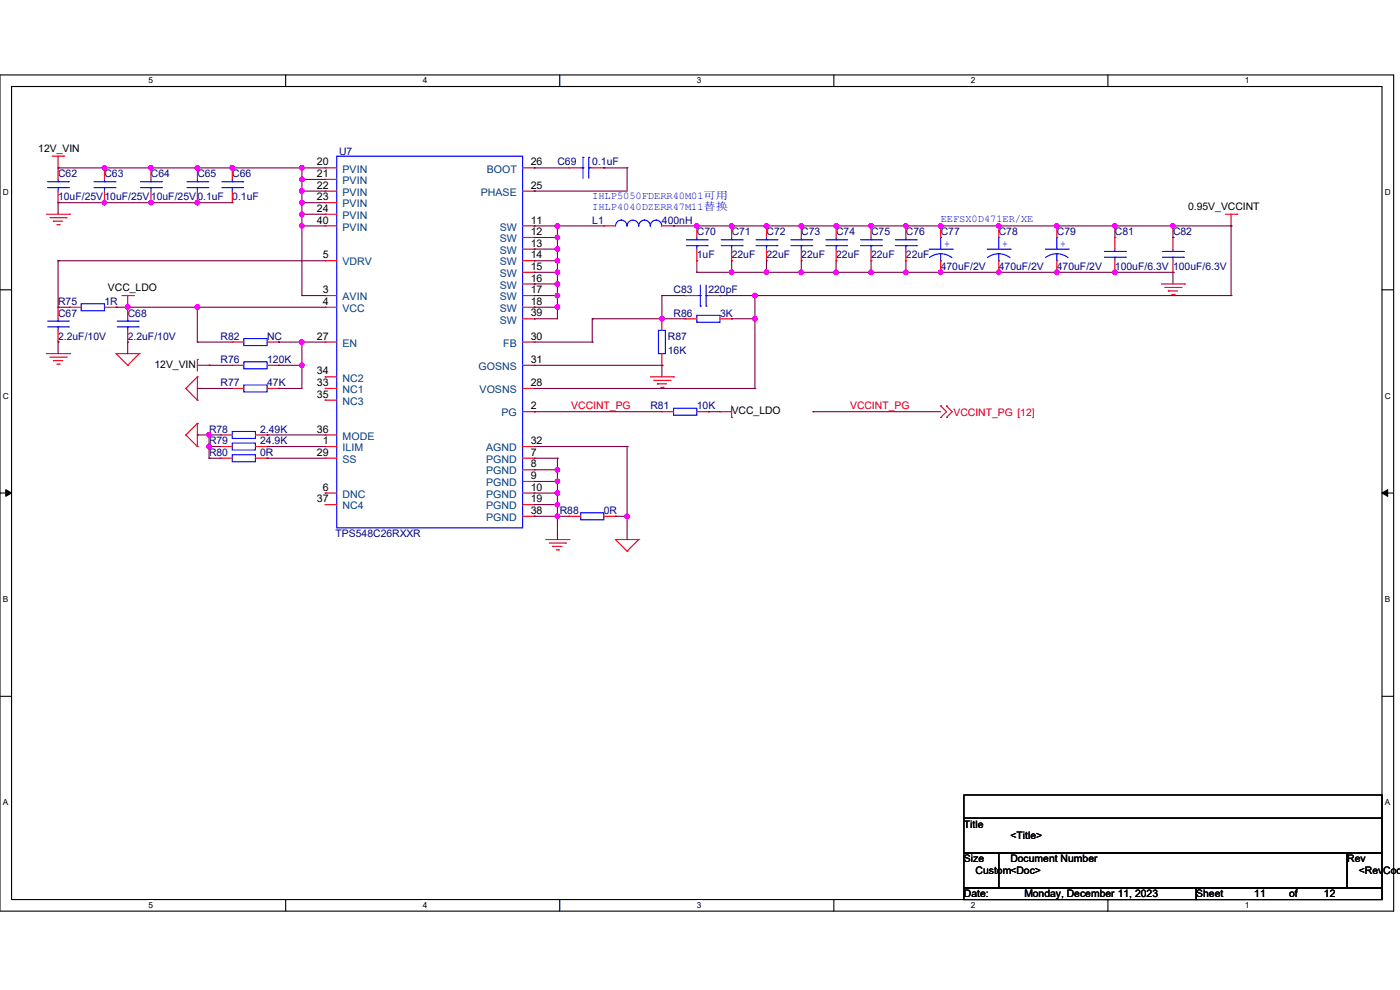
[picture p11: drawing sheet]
<svg xmlns="http://www.w3.org/2000/svg" width="297mm" height="210mm" viewBox="0 0 297 210" stroke-linecap="round" stroke-linejoin="round" font-family="sans-serif">
<path d="M0 15.9h295.7v177.4h-295.7zM2.5 18.4h290.7v172.4h-290.7z" fill="none" stroke="#000" stroke-width=".23"/>
<g fill="#fff">
<path d="M31.5 16.2h1v1.9h-1z"/>
<path d="M31.5 191.1h1v1.9h-1z"/>
</g>
<path d="M60.6 15.9v2.5M60.6 190.8v2.5" fill="none" stroke="#000" stroke-width=".23"/>
<g fill="#fff">
<path d="M89.7 16.2h.9v1.9h-.9z"/>
<path d="M89.7 191.1h.9v1.9h-.9z"/>
</g>
<path d="M118.7 15.9v2.5M118.7 190.8v2.5" fill="none" stroke="#000" stroke-width=".23"/>
<g fill="#fff">
<path d="M147.8 16.2h1v1.9h-1z"/>
<path d="M147.8 191.1h1v1.9h-1z"/>
</g>
<path d="M176.9 15.9v2.5M176.9 190.8v2.5" fill="none" stroke="#000" stroke-width=".23"/>
<g fill="#fff">
<path d="M206 16.2h.9v1.9h-.9z"/>
<path d="M206 191.1h.9v1.9h-.9z"/>
</g>
<path d="M235 15.9v2.5M235 190.8v2.5" fill="none" stroke="#000" stroke-width=".23"/>
<g fill="#fff">
<path d="M264.1 16.2h1v1.9h-1z"/>
<path d="M264.1 191.1h1v1.9h-1z"/>
<path d="M.6 39.9h1.3v1.9h-1.3z"/>
<path d="M293.8 39.9h1.3v1.9h-1.3z"/>
<path d="M.6 83h1.3v2h-1.3z"/>
<path d="M293.8 83h1.3v2h-1.3z"/>
</g>
<path d="M0 61.5h2.5M293.2 61.5h2.4" fill="none" stroke="#000" stroke-width=".23"/>
<g fill="#fff">
<path d="M.6 126.1h1.2v2h-1.2z"/>
<path d="M293.8 126.1h1.2v2h-1.2z"/>
</g>
<path d="M0 104.6h2.5M293.2 104.6h2.4" fill="none" stroke="#000" stroke-width=".23"/>
<path d="M1.2 103.9l1.3 .7-1.3 .7zM293.2 104.6l1.2-.7v1.4z" fill="#000" stroke="#000" stroke-width=".21"/>
<g fill="#fff">
<path d="M.6 169.2h1.2v2h-1.2z"/>
<path d="M293.8 169.2h1.2v2h-1.2z"/>
</g>
<path d="M0 147.7h2.5M293.2 147.7h2.4M204.5 168.6h88.7v5h-88.7zM204.5 173.6h88.7v7.4h-88.7zM204.5 181h7.4v7.4h-7.4zM204.5 188.4h49.3v2.4h-49.3zM211.9 181h73.9v7.4h-73.9zM253.8 188.4h39.4v2.4h-39.4zM285.8 181h7.4v7.4h-7.4z" fill="none" stroke="#000" stroke-width=".23"/>
<g fill="none" stroke="#f00" stroke-width=".23">
<path d="M11.1 33.1h2.4M12.3 35.6h.1M12.3 33.1v5M13.5 33.1h.1M22.2 35.6h.1M22.2 35.6v2.5M32 35.6h.1M32 35.6v2.5M41.9 35.6h.1M41.9 35.6v2.5M49.3 35.6h.1M49.3 35.6v2.5"/>
<path d="M69 35.6h.1M69 38.1h.1M69 35.6h2.4M69 38.1h2.4M110.9 35.6h2.4M113.3 35.6h.1M120.7 35.6h.1M120.7 35.6h2.5M125.6 35.6h2.5M128.1 35.6h.1M9.8 45.4h5M10.6 46.2h3.4"/>
<path d="M11.3 46.9h.1M11.3 46.9h2M12.1 47.7h.5M12.3 43h.1M12.3 40.5v2.5M12.6 47.7h.1M14 46.2h.1M14.8 45.4h.1M22.2 43h.1M22.2 40.5v2.5M32 43h.1M32 40.5v2.5"/>
<path d="M41.9 43h.1M41.9 40.5v2.5M49.3 43h.1M49.3 40.5v2.5M69 40.5h.1M69 43h.1M69 45.4h.1M69 55.3h.1M69 47.9h.1M69 45.4h2.4M69 47.9h2.4M69 40.5h2.4"/>
<path d="M69 43h2.4M69 55.3h2.4M110.9 47.9h2.4M110.9 40.5h2.4M110.9 55.3h2.4M110.9 50.4h2.4M110.9 52.9h2.4M110.9 57.8h2.4M113.3 40.5h.1M113.3 47.9h.1M113.3 50.4h.1M113.3 52.9h.1"/>
<path d="M113.3 55.3h.1M113.3 57.8h.1M128.1 47.9h.1M128.1 47.9h2.5M140.4 47.9h2.5M142.9 47.9h.1M147.8 47.9h.1M147.8 55.3h.1M147.8 47.9v2.5M147.8 52.9v2.4M155.2 47.9h.1M155.2 55.3h.1"/>
<path d="M155.2 47.9v2.5M155.2 52.9v2.4M162.6 47.9h.1M162.6 55.3h.1M162.6 47.9v2.5M162.6 52.9v2.4M170 47.9h.1M170 55.3h.1M170 47.9v2.5M170 52.9v2.4M177.4 47.9h.1M177.4 55.3h.1"/>
<path d="M177.4 47.9v2.5M177.4 52.9v2.4M184.8 47.9h.1M184.8 55.3h.1M184.8 47.9v2.5M184.8 52.9v2.4M192.2 47.9h.1M192.2 55.3h.1M192.2 47.9v2.5M192.2 52.9v2.4M199.6 47.9h.1M199.6 57.8h.1"/>
<path d="M199.6 47.9v2.5M199.6 55.3v2.5M211.9 47.9h.1M211.9 57.8h.1M211.9 47.9v2.5M211.9 55.3v2.5M224.2 47.9h.1M224.2 57.8h.1M224.2 47.9v2.5M224.2 55.3v2.5M236.5 50.4h.1M236.5 57.8h.1"/>
<path d="M236.5 50.4v2.5M236.5 55.3v2.5M248.8 50.4h.1M248.8 57.8h.1M248.8 50.4v2.5M248.8 55.3v2.5M259.9 45.4h2.5M261.2 47.9h.1M261.2 45.4v2.5M262.4 45.4h.1M9.8 75h5M10.6 75.8h3.4"/>
<path d="M11.3 76.5h.1M11.3 76.5h2M12.1 77.2h.5M12.3 65.2h.1M12.3 72.6h.1M12.3 65.2v2.4M12.3 70.1v2.5M12.6 77.2h.1M14 75.8h.1M14.8 75h.1M14.8 65.2h.1M14.8 65.2h2.4"/>
<path d="M22.2 65.2h2.4M24.6 75h.1M24.6 65.2h.1M24.6 75h4.9M24.6 75l2.5 2.5M25.9 62.7h2.4M27.1 77.5h.1M27.1 65.2h.1M27.1 72.6h.1M27.1 62.7v4.9M27.1 70.1v2.5M28.3 62.7h.1"/>
<path d="M29.5 75h.1M29.5 75l-2.4 2.5M41.9 79.9h.1M41.9 76.2h.1M41.9 76.2v2.5M41.9 79.9v5M41.9 79.9l-2.5 2.5M41.9 77.5h2.4M44.3 77.5h.1M49.3 77.5h.1M49.3 72.6h.1M49.3 77.5h2.4"/>
<path d="M49.3 72.6h2.4M56.7 77.5h2.4M56.7 72.6h2.4M59.1 77.5h.1M59.1 72.6h.1M69 79.9h.1M69 62.7h.1M69 65.2h.1M69 72.6h.1M69 62.7h2.4M69 79.9h2.4M69 72.6h2.4"/>
<path d="M69 65.2h2.4M110.9 62.7h2.4M110.9 77.5h2.4M110.9 60.2h2.4M110.9 72.6h2.4M110.9 65.2h2.4M110.9 67.6h2.4M113.3 60.2h.1M113.3 62.7h.1M113.3 65.2h.1M113.3 72.6h.1M113.3 77.5h.1"/>
<path d="M113.3 67.6h.1M138 79.9h4.9M140.4 67.6h.1M140.4 77.5h.1M140.4 67.6v2.5M140.4 75v2.5M142.9 79.9h.1M145.4 62.7h.1M145.4 67.6h.1M145.4 62.7h2.4M145.4 67.6h2.4M150.3 62.7h2.4"/>
<path d="M152.7 62.7h.1M152.7 67.6h2.5M155.2 67.6h.1M246.4 60.2h4.9M247.1 61h3.4M247.8 61.7h.1M247.8 61.7h2M248.6 62.5h.5M249.1 62.5h.1M250.5 61h.1M251.3 60.2h.1M39.4 82.4h.1"/>
<path d="M39.4 92.3h.1M39.4 82.4l2.5 2.5M39.4 92.3l2.5 2.4M41.9 84.9h.1M41.9 94.7h.1M41.9 89.8h.1M41.9 89.8v4.9M41.9 89.8l-2.5 2.5M46.8 97.2h.1M46.8 92.3h.1M46.8 94.7h.1M46.8 97.2h2.5"/>
<path d="M46.8 94.7h2.5M46.8 92.3h2.5M49.3 82.4h.1M49.3 82.4h2.4M54.2 97.2h2.5M54.2 94.7h2.5M54.2 92.3h2.5M56.7 97.2h.1M56.7 92.3h.1M56.7 94.7h.1M56.7 82.4h2.4M59.1 82.4h.1"/>
<path d="M69 97.2h.1M69 82.4h.1M69 84.9h.1M69 92.3h.1M69 94.7h.1M69 97.2h2.4M69 82.4h2.4M69 94.7h2.4M69 84.9h2.4M69 92.3h2.4M110.9 87.3h2.4M110.9 97.2h2.4"/>
<path d="M110.9 99.7h2.4M110.9 82.4h2.4M110.9 94.7h2.4M113.3 97.2h.1M113.3 99.7h.1M113.3 82.4h.1M113.3 94.7h.1M113.3 87.3h.1M138.7 80.7h3.5M139.4 81.4h.1M139.4 81.4h2M140.2 82.2h.5"/>
<path d="M140.4 87.3h.1M140.4 87.3h2.5M140.7 82.2h.1M142.2 80.7h.1M147.8 87.3h2.5M150.3 87.3h.1M152.7 87.3h.1M152.7 87.3h2.5M155.2 88.6h.1M155.2 86.1v2.5M199.6 86.1h.1M199.6 88.6h.1"/>
<path d="M199.6 86.1l1.2 1.2-1.2 1.3M200.8 86.1h.1M200.8 88.6h.1M200.8 86.1l1.2 1.2-1.2 1.3M69 104.6h.1M69 107h.1M69 104.6h2.4M69 107h2.4M110.9 102.1h2.4M110.9 104.6h2.4M110.9 107h2.4M110.9 109.5h2.4"/>
<path d="M113.3 102.1h.1M113.3 104.6h.1M113.3 107h.1M113.3 109.5h.1M115.8 114.4h4.9M116.5 115.2h3.5M117.3 115.9h.1M117.3 115.9h1.9M118 116.6h.5M118.5 116.6h.1M120 115.2h.1M120.7 114.4h.1"/>
<path d="M120.7 109.5h.1M120.7 109.5h2.5M128.1 109.5h2.5M130.6 114.4h.1M130.6 109.5h.1M130.6 114.4h4.9M130.6 114.4l2.4 2.5M133 116.9h.1M135.5 114.4h.1M135.5 114.4l-2.5 2.5"/>
</g>
<g fill="none" stroke="#00f" stroke-width=".23">
<path d="M10.1 39.8h4.4M10.1 38.5h4.4M12.3 38.5h.1M12.3 39.8h.1M12.3 38.1v.4M12.3 39.8v.7M14.5 39.8h.1M14.5 38.5h.1M19.9 39.8h4.5M19.9 38.5h4.5M22.2 38.5h.1M22.2 39.8h.1"/>
<path d="M22.2 38.1v.4M22.2 39.8v.7M24.4 39.8h.1M24.4 38.5h.1M29.8 39.8h4.4M29.8 38.5h4.4M32 38.5h.1M32 39.8h.1M32 38.1v.4M32 39.8v.7M34.2 39.8h.1M34.2 38.5h.1"/>
<path d="M39.7 39.8h4.4M39.7 38.5h4.4M41.9 38.5h.1M41.9 39.8h.1M41.9 38.1v.4M41.9 39.8v.7M44.1 39.8h.1M44.1 38.5h.1M47.1 39.8h4.4M47.1 38.5h4.4M49.3 38.5h.1M49.3 39.8h.1"/>
<path d="M49.3 38.1v.4M49.3 39.8v.7M51.5 39.8h.1M51.5 38.5h.1M71.4 33.1h39.5v78.9h-39.5zM123.2 35.6h.5M123.7 35.6h.1M123.7 33.4h.1M123.7 33.4v4.4M124.9 33.4h.1M124.9 35.6h.1M124.9 35.6h.7"/>
<path d="M124.9 33.4v4.4M130.6 47.9a1.22 1.22 0 0 1 1.2-1.2 1.22 1.22 0 0 1 1.2 1.2 1.23 1.23 0 0 1 1.3-1.2 1.23 1.23 0 0 1 1.2 1.2 1.22 1.22 0 0 1 1.2-1.2 1.22 1.22 0 0 1 1.2 1.2h.1a1.22 1.22 0 0 1 1.2-1.2 1.22 1.22 0 0 1 1.2 1.2M145.6 52.1h4.4M145.6 50.9h4.4M147.8 50.9h.1M147.8 52.1h.1M147.8 50.4v.5M147.8 52.1v.8M150 52.1h.1M150 50.9h.1M153 52.1h4.4M153 50.9h4.4"/>
<path d="M155.2 50.9h.1M155.2 52.1h.1M155.2 50.4v.5M155.2 52.1v.8M157.4 52.1h.1M157.4 50.9h.1M160.4 52.1h4.4M160.4 50.9h4.4M162.6 50.9h.1M162.6 52.1h.1M162.6 50.4v.5M162.6 52.1v.8"/>
<path d="M164.8 52.1h.1M164.8 50.9h.1M167.8 52.1h4.4M167.8 50.9h4.4M170 50.9h.1M170 52.1h.1M170 50.4v.5M170 52.1v.8M172.2 52.1h.1M172.2 50.9h.1M175.2 52.1h4.4M175.2 50.9h4.4"/>
<path d="M177.4 50.9h.1M177.4 52.1h.1M177.4 50.4v.5M177.4 52.1v.8M179.6 52.1h.1M179.6 50.9h.1M182.6 52.1h4.4M182.6 50.9h4.4M184.8 50.9h.1M184.8 52.1h.1M184.8 50.4v.5M184.8 52.1v.8"/>
<path d="M187 52.1h.1M187 50.9h.1M189.9 52.1h4.5M189.9 50.9h4.5M192.2 50.9h.1M192.2 52.1h.1M192.2 50.4v.5M192.2 52.1v.8M194.4 52.1h.1M194.4 50.9h.1M197.1 52.9h4.9M199.6 55.3h.1"/>
<path d="M199.6 50.4h.1M199.6 53.8l1.5 .3 .8 .6M199.6 53.8l-1.1 .2-1.3 .6M199.6 50.4v2.5M199.6 53.8v1.5M202 52.9h.1M209.4 52.9h4.9M211.9 55.3h.1M211.9 50.4h.1M211.9 53.8l1.5 .3 .9 .6M211.9 53.8l-1.1 .2-1.3 .6M211.9 50.4v2.5"/>
<path d="M211.9 53.8v1.5M214.3 52.9h.1M221.7 52.9h5M224.2 55.3h.1M224.2 50.4h.1M224.2 53.8l1.5 .3 .9 .6M224.2 53.8l-1 .2-1.4 .6M224.2 50.4v2.5M224.2 53.8v1.5M226.7 52.9h.1M234.3 54.6h4.4M234.3 53.3h4.4"/>
<path d="M236.5 53.3h.1M236.5 54.6h.1M236.5 52.9v.4M236.5 54.6v.7M238.7 54.6h.1M238.7 53.3h.1M246.6 54.6h4.5M246.6 53.3h4.5M248.8 53.3h.1M248.8 54.6h.1M248.8 52.9v.4M248.8 54.6v.7"/>
<path d="M251.1 54.6h.1M251.1 53.3h.1M10.1 69.3h4.4M10.1 68.1h4.4M12.3 68.1h.1M12.3 69.3h.1M12.3 67.6v.5M12.3 69.3v.8M14.5 69.3h.1M14.5 68.1h.1M17.2 64.4h5v1.5h-5zM24.9 69.3h4.4"/>
<path d="M24.9 68.1h4.4M27.1 68.1h.1M27.1 69.3h.1M27.1 67.6v.5M27.1 69.3v.8M29.3 69.3h.1M29.3 68.1h.1M51.7 76.8h5v1.4h-5zM51.7 71.8h5v1.5h-5zM139.7 70.1h1.5v4.9h-1.5zM147.8 66.9h4.9v1.5h-4.9zM147.8 62.7h.8"/>
<path d="M148.6 64.9h.1M148.6 62.7h.1M148.6 60.5v4.4M149.8 62.7h.1M149.8 64.9h.1M149.8 62.7h.5M149.8 60.5v4.4M49.3 96.5h4.9v1.4h-4.9zM49.3 91.5h4.9v1.5h-4.9zM49.3 94h4.9v1.5h-4.9zM51.7 81.7h5v1.4h-5zM142.9 86.6h4.9v1.5h-4.9z"/>
<path d="M123.2 108.8h4.9v1.5h-4.9z"/>
</g>
<g fill="none" stroke="#800040" stroke-width=".23">
<path d="M12.3 35.6h.1M12.3 35.6h56.7M22.2 35.6h.1M32 35.6h.1M41.9 35.6h.1M49.3 35.6h.1M64.1 35.6h.1M64.1 38.1h.1M64.1 35.6v27.1M64.1 38.1h4.9M113.3 35.6h.1M113.3 35.6h7.4"/>
<path d="M128.1 35.6h.1M128.1 35.6h4.9M133 35.6h.1M133 35.6v4.9h-19.7M12.3 43h.1M12.3 55.3h.1M12.3 43h37M12.3 43v2.4M12.3 55.3v9.9M12.3 55.3h56.7M22.2 43h.1M32 43h.1"/>
<path d="M41.9 43h.1M64.1 47.9h.1M64.1 40.5h.1M64.1 43h.1M64.1 45.4h.1M64.1 47.9h4.9M64.1 40.5h4.9M64.1 43h4.9M64.1 45.4h4.9M113.3 40.5h.1M113.3 47.9h.1M113.3 50.4h.1"/>
<path d="M113.3 52.9h.1M113.3 55.3h.1M113.3 57.8h.1M113.3 47.9h14.8M113.3 55.3h5M113.3 50.4h5M113.3 52.9h5M113.3 57.8h5M118.3 47.9h.1M118.3 50.4h.1M118.3 52.9h.1M118.3 55.3h.1"/>
<path d="M118.3 57.8h.1M118.3 47.9v19.7h-5M142.9 47.9h.1M142.9 47.9h118.3M147.8 47.9h.1M147.8 57.8h.1M147.8 57.8h101M147.8 55.3v2.5M155.2 47.9h.1M155.2 57.8h.1M155.2 55.3v2.5M162.6 47.9h.1"/>
<path d="M162.6 57.8h.1M162.6 55.3v2.5M170 47.9h.1M170 57.8h.1M170 55.3v2.5M177.4 47.9h.1M177.4 57.8h.1M177.4 55.3v2.5M184.8 47.9h.1M184.8 57.8h.1M184.8 55.3v2.5M192.2 47.9h.1"/>
<path d="M192.2 57.8h.1M192.2 55.3v2.5M199.6 57.8h.1M211.9 47.9h.1M211.9 57.8h.1M224.2 47.9h.1M224.2 57.8h.1M236.5 47.9h.1M236.5 47.9v2.5M248.8 47.9h.1M248.8 57.8h.1M248.8 50.4h.1"/>
<path d="M248.8 47.9v2.5M248.8 57.8v2.4M261.2 47.9h.1M261.2 47.9v14.8M12.3 65.2h.1M12.3 72.6h.1M12.3 72.6v2.4M12.3 65.2h2.5M24.6 65.2h.1M24.6 65.2h44.4M27.1 72.6h.1M27.1 65.2h.1"/>
<path d="M27.1 72.6v2.4M41.9 72.6h.1M41.9 65.2h.1M41.9 72.6h7.4M41.9 65.2v7.4M44.3 77.5h.1M44.3 77.5h5M59.1 77.5h.1M59.1 72.6h.1M59.1 77.5h5M59.1 72.6h9.9M64.1 62.7h.1"/>
<path d="M64.1 72.6h.1M64.1 77.5h.1M64.1 72.6v9.8h-5M64.1 62.7h4.9M113.3 67.6h.1M113.3 60.2h.1M113.3 62.7h.1M113.3 65.2h.1M113.3 62.7h5M113.3 65.2h5M113.3 77.5h27.1M113.3 72.6h12.3"/>
<path d="M113.3 60.2h5M118.3 60.2h.1M118.3 62.7h.1M118.3 65.2h.1M125.6 72.6h.1M125.6 67.6h.1M125.6 67.6h19.8M125.6 67.6v5M140.4 77.5h.1M140.4 67.6h.1M140.4 62.7h.1M140.4 62.7h5"/>
<path d="M140.4 62.7v4.9M140.4 77.5v2.4M152.7 62.7h.1M152.7 62.7h108.5M155.2 67.6h.1M155.2 67.6h4.9M160.1 67.6h.1M160.1 62.7v19.7M261.2 62.7h.1M41.9 82.4h.1M41.9 92.3h.1M41.9 82.4h7.4"/>
<path d="M41.9 92.3h4.9M44.3 94.7h.1M44.3 92.3h.1M44.3 97.2h.1M44.3 94.7h2.5M44.3 92.3v4.9M44.3 97.2h2.5M56.7 92.3h.1M56.7 94.7h.1M56.7 97.2h.1M56.7 92.3h12.3M56.7 94.7h12.3"/>
<path d="M56.7 97.2h12.3M59.1 82.4h.1M113.3 87.3h.1M113.3 82.4h46.8M113.3 94.7h19.7M113.3 97.2h5M113.3 87.3h27.1M113.3 99.7h5M118.3 97.2h.1M118.3 99.7h.1M118.3 97.2v17.2M133 94.7h.1"/>
<path d="M133 94.7v19.7M150.3 87.3h.1M150.3 87.3h2.4M160.1 82.4h.1M172.5 87.3h.1M172.5 87.3h27.1M113.3 109.5h.1M113.3 109.5h7.4M113.3 102.1h5M113.3 104.6h5M113.3 107h5M118.3 102.1h.1"/>
<path d="M118.3 104.6h.1M118.3 107h.1M118.3 109.5h.1M130.6 109.5h.1M130.6 109.5h2.4M133 109.5h.1"/>
</g>
<g fill="#f0f" stroke="#f0f" stroke-width=".23">
<circle cx="64" cy="40.5" r=".48"/>
<circle cx="64" cy="38" r=".48"/>
<circle cx="64" cy="45.4" r=".48"/>
<circle cx="64" cy="43" r=".48"/>
<circle cx="22.2" cy="35.6" r=".48"/>
<circle cx="41.9" cy="35.6" r=".48"/>
<circle cx="32" cy="35.6" r=".48"/>
<circle cx="22.2" cy="43" r=".48"/>
<circle cx="41.9" cy="43" r=".48"/>
<circle cx="32" cy="43" r=".48"/>
<circle cx="64" cy="47.9" r=".48"/>
<circle cx="64" cy="35.6" r=".48"/>
<circle cx="49.3" cy="35.6" r=".48"/>
<circle cx="41.9" cy="65.2" r=".49"/>
<circle cx="27.1" cy="65.2" r=".48"/>
<circle cx="44.3" cy="94.7" r=".48"/>
<circle cx="44.3" cy="92.3" r=".48"/>
<circle cx="118.2" cy="50.4" r=".48"/>
<circle cx="118.2" cy="47.9" r=".48"/>
<circle cx="118.2" cy="55.3" r=".48"/>
<circle cx="118.2" cy="52.8" r=".48"/>
<circle cx="118.2" cy="57.8" r=".48"/>
<circle cx="118.2" cy="62.7" r=".48"/>
<circle cx="118.2" cy="60.2" r=".48"/>
<circle cx="118.2" cy="65.2" r=".48"/>
<circle cx="64" cy="77.5" r=".48"/>
<circle cx="64" cy="72.5" r=".48"/>
<circle cx="155.2" cy="47.9" r=".48"/>
<circle cx="147.8" cy="47.9" r=".48"/>
<circle cx="162.6" cy="47.9" r=".48"/>
<circle cx="170" cy="47.9" r=".48"/>
<circle cx="177.4" cy="47.9" r=".48"/>
<circle cx="192.2" cy="47.9" r=".48"/>
<circle cx="184.8" cy="47.9" r=".48"/>
<circle cx="155.2" cy="57.8" r=".48"/>
<circle cx="162.6" cy="57.8" r=".48"/>
<circle cx="170" cy="57.8" r=".48"/>
<circle cx="177.4" cy="57.8" r=".49"/>
<circle cx="184.8" cy="57.8" r=".49"/>
<circle cx="192.2" cy="57.8" r=".48"/>
<circle cx="199.5" cy="47.9" r=".48"/>
<circle cx="224.2" cy="47.9" r=".48"/>
<circle cx="211.9" cy="47.9" r=".48"/>
<circle cx="224.2" cy="57.8" r=".48"/>
<circle cx="211.9" cy="57.8" r=".48"/>
<circle cx="236.5" cy="47.9" r=".48"/>
<circle cx="236.5" cy="57.8" r=".48"/>
<circle cx="118.2" cy="102.1" r=".48"/>
<circle cx="118.2" cy="104.6" r=".48"/>
<circle cx="118.2" cy="107" r=".48"/>
<circle cx="118.2" cy="109.5" r=".48"/>
<circle cx="133" cy="109.5" r=".48"/>
<circle cx="118.2" cy="99.6" r=".48"/>
<circle cx="199.5" cy="57.8" r=".48"/>
<circle cx="140.4" cy="67.6" r=".48"/>
<circle cx="160.1" cy="67.6" r=".48"/>
<circle cx="160.1" cy="62.7" r=".48"/>
<circle cx="248.8" cy="47.9" r=".48"/>
</g>
<g font-size="2.2">
<text x="8.1" y="32.2">12V_VIN</text>
<text x="67.2" y="35.1">20</text>
<text x="112.6" y="35.1">26</text>
<text x="67.2" y="37.5">21</text>
<text x="67.2" y="40">22</text>
<text x="112.6" y="40">25</text>
<text x="67.2" y="42.5">23</text>
<text x="67.2" y="44.9">24</text>
<text x="67.2" y="47.4">40</text>
<text x="112.6" y="47.4">11</text>
<text x="252" y="44.5">0.95V_VCCINT</text>
<text x="112.6" y="49.9">12</text>
<text x="112.6" y="52.3">13</text>
<text x="68.5" y="54.8">5</text>
<text x="112.6" y="54.8">14</text>
<text x="112.6" y="57.3">15</text>
<text x="112.6" y="59.7">16</text>
<text x="22.9" y="61.7">VCC_LDO</text>
<text x="68.5" y="62.2">3</text>
<text x="68.5" y="64.7">4</text>
<text x="112.6" y="62.2">17</text>
<text x="112.6" y="64.7">18</text>
<text x="112.6" y="67.1">39</text>
<text x="32.8" y="78">12V_VIN</text>
<text x="67.2" y="72.1">27</text>
<text x="112.6" y="72.1">30</text>
<text x="112.6" y="77">31</text>
<text x="67.2" y="81.9">33</text>
<text x="67.2" y="79.4">34</text>
<text x="112.6" y="81.9">28</text>
<text x="67.2" y="84.4">35</text>
<text x="112.6" y="86.8">2</text>
<text x="155.2" y="87.8">VCC_LDO</text>
<text x="67.2" y="91.8">36</text>
<text x="68.5" y="94.2">1</text>
<text x="112.6" y="94.2">32</text>
<text x="67.2" y="96.7">29</text>
<text x="112.6" y="96.7">7</text>
<text x="112.6" y="99.1">8</text>
<text x="112.6" y="101.6">9</text>
<text x="67.2" y="106.5">37</text>
<text x="68.5" y="104.1">6</text>
<text x="112.6" y="104.1">10</text>
<text x="112.6" y="106.5">19</text>
<text x="112.6" y="109">38</text>
<text x="204.5" y="175.5">Title</text>
<text x="214.3" y="178">&lt;Title&gt;</text>
<text x="204.5" y="182.9">Size</text>
<text x="207" y="185.4">Custom&lt;Doc&gt;</text>
<text x="214.3" y="182.9">Document Number</text>
<text x="285.8" y="182.9">Rev</text>
<text x="288.3" y="185.4">&lt;RevCode</text>
<text x="204.5" y="190.3">Date:</text>
<text x="217.3" y="190.3">Monday, December 11, 2023</text>
<text x="253.8" y="190.3">Sheet</text>
<text x="266.1" y="190.3">11</text>
<text x="273.5" y="190.3">of</text>
<text x="280.9" y="190.3">12</text>
</g>
<g font-size="2.2" fill="#000080">
<text x="71.9" y="32.9">U7</text>
<text x="118.3" y="35.1">C69</text>
<text x="125.7" y="35.1">0.1uF</text>
<text x="12.3" y="37.6">C62</text>
<text x="22.2" y="37.6">C63</text>
<text x="32" y="37.6">C64</text>
<text x="41.9" y="37.6">C65</text>
<text x="49.3" y="37.6">C66</text>
<text x="12.3" y="42.5">10uF/25V</text>
<text x="22.2" y="42.5">10uF/25V</text>
<text x="32" y="42.5">10uF/25V</text>
<text x="41.9" y="42.5">0.1uF</text>
<text x="49.3" y="42.5">0.1uF</text>
<text x="125.7" y="47.4">L1</text>
<text x="140.4" y="47.4">400nH</text>
<text x="147.8" y="49.9">C70</text>
<text x="155.2" y="49.9">C71</text>
<text x="162.6" y="49.9">C72</text>
<text x="170" y="49.9">C73</text>
<text x="177.4" y="49.9">C74</text>
<text x="184.8" y="49.9">C75</text>
<text x="192.2" y="49.9">C76</text>
<text x="199.6" y="49.9">C77</text>
<text x="211.9" y="49.9">C78</text>
<text x="224.2" y="49.9">C79</text>
<text x="236.5" y="49.9">C81</text>
<text x="248.8" y="49.9">C82</text>
<text x="147.8" y="54.8">1uF</text>
<text x="155.2" y="54.8">22uF</text>
<text x="162.6" y="54.8">22uF</text>
<text x="170" y="54.8">22uF</text>
<text x="177.4" y="54.8">22uF</text>
<text x="184.8" y="54.8">22uF</text>
<text x="192.2" y="54.8">22uF</text>
<text x="199.6" y="57.3">470uF/2V</text>
<text x="211.9" y="57.3">470uF/2V</text>
<text x="224.2" y="57.3">470uF/2V</text>
<text x="236.5" y="57.3">100uF/6.3V</text>
<text x="248.8" y="57.3">100uF/6.3V</text>
<text x="12.3" y="64.7">R75</text>
<text x="22.2" y="64.7">1R</text>
<text x="142.9" y="62.2">C83</text>
<text x="150.3" y="62.2">220pF</text>
<text x="12.3" y="67.1">C67</text>
<text x="27.1" y="67.1">C68</text>
<text x="142.9" y="67.1">R86</text>
<text x="152.7" y="67.1">3K</text>
<text x="12.3" y="72.1">2.2uF/10V</text>
<text x="27.1" y="72.1">2.2uF/10V</text>
<text x="46.8" y="77">R76</text>
<text x="46.8" y="72.1">R82</text>
<text x="56.7" y="77">120K</text>
<text x="56.7" y="72.1">NC</text>
<text x="141.7" y="72.1">R87</text>
<text x="141.7" y="75">16K</text>
<text x="46.8" y="81.9">R77</text>
<text x="56.7" y="81.9">47K</text>
<text x="138" y="86.8">R81</text>
<text x="147.8" y="86.8">10K</text>
<text x="44.3" y="91.8">R78</text>
<text x="44.3" y="94.2">R79</text>
<text x="55.2" y="91.8">2.49K</text>
<text x="55.2" y="94.2">24.9K</text>
<text x="44.3" y="96.7">R80</text>
<text x="55.2" y="96.7">0R</text>
<text x="71.2" y="113.9">TPS548C26RXXR</text>
<text x="118.7" y="109">R88</text>
<text x="128.1" y="109">0R</text>
</g>
<g font-size="2.2" fill="#004080">
<text x="72.7" y="36.6">PVIN</text>
<text x="72.7" y="39.1">PVIN</text>
<text x="72.7" y="41.5">PVIN</text>
<text x="102" y="41.5">PHASE</text>
<text x="103.3" y="36.6">BOOT</text>
<text x="72.7" y="44">PVIN</text>
<text x="72.7" y="46.4">PVIN</text>
<text x="72.7" y="48.9">PVIN</text>
<text x="106" y="48.9">SW</text>
<text x="106" y="51.4">SW</text>
<text x="106" y="53.8">SW</text>
<text x="72.7" y="56.3">VDRV</text>
<text x="106" y="56.3">SW</text>
<text x="106" y="58.8">SW</text>
<text x="72.7" y="63.7">AVIN</text>
<text x="106" y="61.2">SW</text>
<text x="106" y="63.7">SW</text>
<text x="72.7" y="66.2">VCC</text>
<text x="106" y="66.2">SW</text>
<text x="106" y="68.6">SW</text>
<text x="72.7" y="73.6">EN</text>
<text x="106.8" y="73.6">FB</text>
<text x="72.7" y="83.4">NC1</text>
<text x="72.7" y="80.9">NC2</text>
<text x="101.5" y="78.5">GOSNS</text>
<text x="101.8" y="83.4">VOSNS</text>
<text x="72.7" y="85.9">NC3</text>
<text x="106.4" y="88.3">PG</text>
<text x="72.7" y="93.3">MODE</text>
<text x="72.7" y="95.7">ILIM</text>
<text x="103.1" y="95.7">AGND</text>
<text x="72.7" y="98.2">SS</text>
<text x="103.1" y="98.2">PGND</text>
<text x="103.1" y="100.6">PGND</text>
<text x="72.7" y="105.6">DNC</text>
<text x="103.1" y="103.1">PGND</text>
<text x="103.1" y="105.6">PGND</text>
<text x="72.7" y="108">NC4</text>
<text x="103.1" y="108">PGND</text>
<text x="103.1" y="110.5">PGND</text>
</g>
<g font-size="2.2" fill="#00f">
<text x="125.6" y="42.3">IHLP5050FDERR40M01可用</text>
<text x="125.6" y="44.5">IHLP4040DZERR47M11替换</text>
<text x="199.6" y="47.2">EEFSX0D471ER/XE</text>
<text x="200.3" y="52.4">+</text>
<text x="212.6" y="52.4">+</text>
<text x="224.9" y="52.4">+</text>
</g>
<g font-size="2.2" fill="#f00">
<text x="121.2" y="86.7">VCCINT_PG</text>
<text x="180.3" y="86.7">VCCINT_PG</text>
<text x="202.3" y="88.3">VCCINT_PG [12]</text>
</g>
<g font-size="1.8">
<text x="31.5" y="17.7">5</text>
<text x="89.7" y="17.7">4</text>
<text x="147.8" y="17.7">3</text>
<text x="206" y="17.7">2</text>
<text x="264.1" y="17.7">1</text>
<text x=".6" y="41.5">D</text>
<text x="293.8" y="41.5">D</text>
<text x=".6" y="84.6">C</text>
<text x="293.8" y="84.6">C</text>
<text x=".6" y="127.7">B</text>
<text x="293.8" y="127.7">B</text>
<text x=".6" y="170.8">A</text>
<text x="293.8" y="170.8">A</text>
<text x="31.5" y="192.6">5</text>
<text x="89.7" y="192.6">4</text>
<text x="147.8" y="192.6">3</text>
<text x="206" y="192.6">2</text>
<text x="264.1" y="192.6">1</text>
</g>
</svg>
